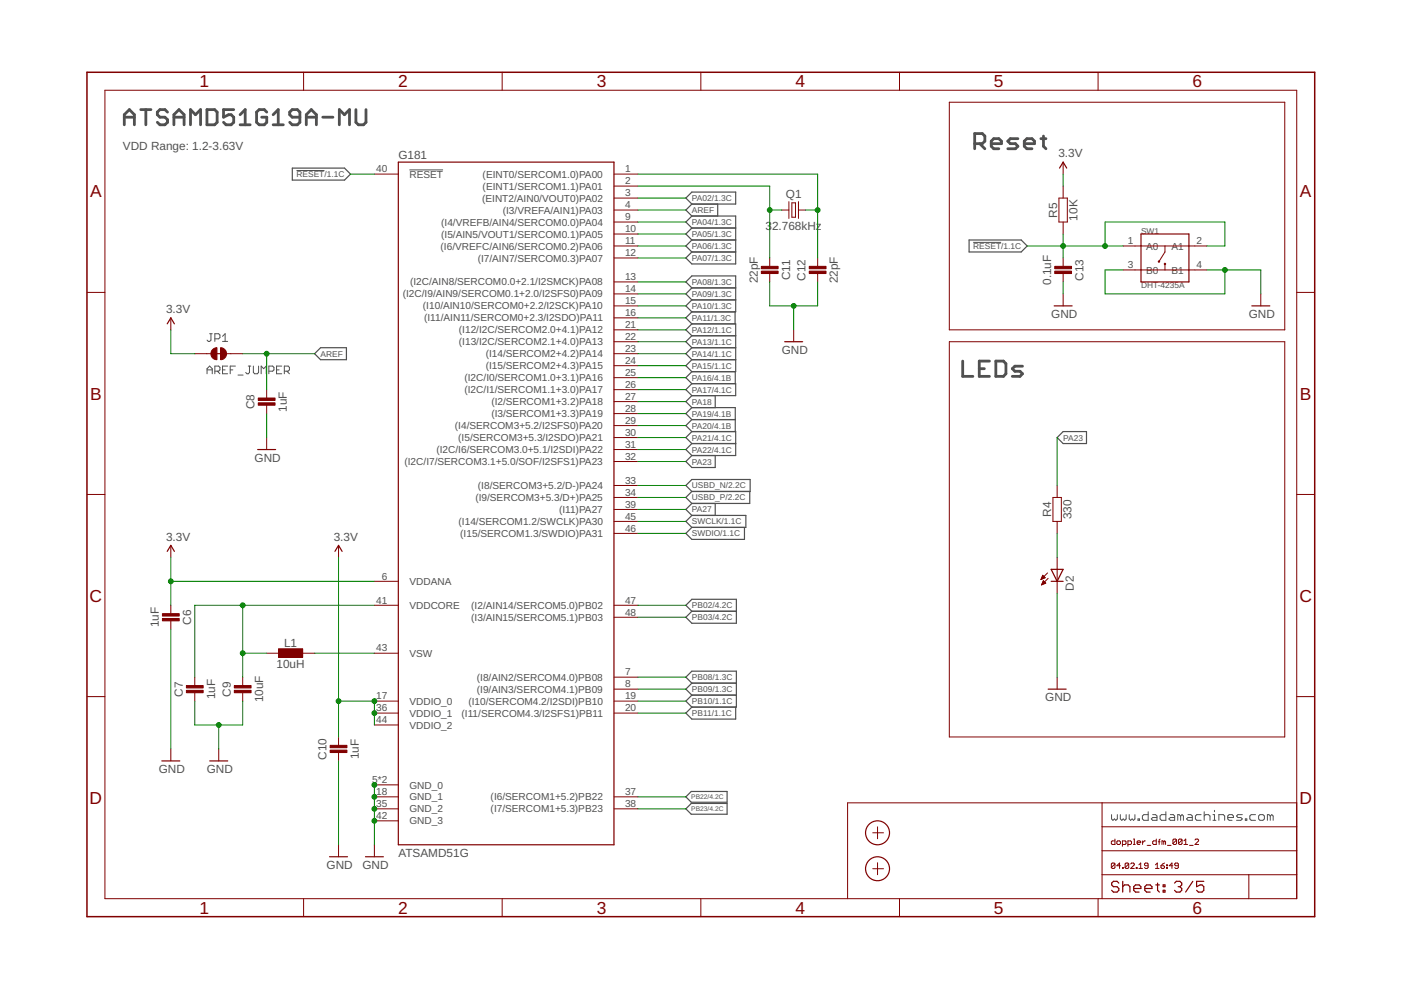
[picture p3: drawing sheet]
<svg xmlns="http://www.w3.org/2000/svg" width="297mm" height="210mm" viewBox="0 0 297 210" stroke-linecap="round" stroke-linejoin="round" font-family="sans-serif">
<g fill="none" stroke="#505050" stroke-width=".21">
<path d="M62.9 36.2h5.9M86.8 36h7.1M206.3 51.4h6M43.9 79.2v-1l.5-.6 .6 .6v1M43.9 78.4h1.1M44.4 70.8h.6M44.7 70.8v1.3l-.3 .3h-.2l-.3-.3M45.6 71.8h.8l.2-.2v-.6l-.2-.2h-.8v1.6M45.6 78.7h.8l.2-.3v-.5l-.2-.3h-.8v1.6M46.1 78.7l.5 .5M47.2 78.4h.5M47.2 72.4h1.1"/>
<path d="M47.2 71.3l.5-.5v1.6M48.3 77.6h-1.1v1.6h1.1M48.8 78.4h.6M49.9 77.6h-1.1v1.6M50.5 79.5h1M52.6 77.6h.6M52.9 77.6v1.4l-.3 .2h-.2l-.3-.2M53.7 77.6v1.4l.3 .2h.5l.3-.2v-1.4M55.4 79.2v-1.6l.5 .6 .6-.6v1.6M57 78.7h.8l.3-.3v-.5l-.3-.3h-.8v1.6M58.6 78.4h.6M59.7 77.6h-1.1v1.6h1.1"/>
<path d="M60.3 78.7h.8l.3-.3v-.5l-.3-.3h-.8v1.6M60.8 78.7l.6 .5M235.7 172.7v.9l.3 .3 .3-.3 .3 .3 .3-.3v-.9M237.5 172.7v.9l.3 .3 .3-.3 .4 .3 .3-.3v-.9M239.4 172.7v.9l.3 .3 .3-.3 .3 .3 .3-.3v-.9M241.3 173.6h.3v.3h-.3zM243.4 172.1v1.8h-.9l-.3-.3v-.6l.3-.3h.9M244.4 172.7h.6l.3 .3v.9h-.9l-.3-.3 .3-.3h.9M247.2 172.1v1.8h-.9l-.3-.3v-.6l.3-.3h.9M248.1 172.7h.7l.2 .3v.9h-.9l-.3-.3 .3-.3h.9M250.3 173l-.3-.3h-.3v1.2M250.3 173v.9"/>
<path d="M250.3 173l.3-.3 .3 .3v.9M251.9 172.7h.6l.3 .3v.9h-.9l-.3-.3 .3-.3h.9M254.7 172.7h-1l-.3 .3v.6l.3 .3h1M255.3 173l.3-.3h.6l.3 .3v.9M255.3 172.1v1.8M257.2 173.9h.6M257.2 172.7h.3v1.2M257.5 171.8v.3M258.4 173.9v-1.2h1l.3 .3v.9M260.3 173.3h1.2v-.3l-.3-.3h-.6l-.3 .3v.6l.3 .3h.6M263.4 172.7h-.9l-.3 .3 .3 .3h.6l.3 .3-.3 .3h-.9M264 173.6h.4v.3h-.4z"/>
<path d="M266.2 172.7h-.9l-.3 .3v.6l.3 .3h.9M266.8 173l.3-.3h.7l.3 .3v.6l-.3 .3h-.7l-.3-.3zM269.3 173l-.3-.3h-.3v1.2M269.3 173v.9M269.3 173l.3-.3 .3 .3v.9"/>
</g>
<g fill="none" stroke="#505050" stroke-width=".59">
<path d="M26.4 26.5v-2.2l1-1.1 1.1 1.1v2.2M26.4 24.8h2.1M29.8 23.2h2.2M30.9 23.2v3.3M35.5 23.8l-.5-.6h-1.1l-.5 .6v.5l.5 .5h1.1l.5 .6v.5l-.5 .6h-1.1l-.5-.6M36.9 24.8h2.1M36.9 26.5v-2.2l1.1-1.1 1 1.1v2.2M40.4 26.5v-3.3l1 1.1 1.1-1.1v3.3M43.9 23.2h1.6l.5 .6v2.1l-.5 .6h-1.6zM49.6 23.2h-2.2v1.6l1.1-.5h.5l.6 .5v1.1l-.6 .6h-1.1l-.5-.6M50.9 26.5h2.1M50.9 24.3l1.1-1.1v3.3"/>
<path d="M56.6 23.8l-.6-.6h-1.1l-.5 .6v2.1l.5 .6h1.1l.6-.6v-1.1h-1.1M57.9 26.5h2.2M57.9 24.3l1.1-1.1v3.3M63.6 24.8h-1.6l-.6-.5v-.5l.6-.6h1l.6 .6v2.1l-.6 .6h-1l-.6-.6M64.9 24.8h2.2M64.9 26.5v-2.2l1.1-1.1 1.1 1.1v2.2M68.4 24.8h2.2M71.9 26.5v-3.3l1.1 1.1 1.1-1.1v3.3M75.5 23.2v2.7l.5 .6h1.1l.5-.6v-2.7M206.7 30.5h1.6l.5-.6v-1l-.5-.6h-1.6v3.2M207.7 30.5l1.1 1M210.2 30.5h2.1v-.6l-.5-.5h-1.1l-.5 .5v1.1l.5 .5h1.1"/>
<path d="M215.8 29.4h-1.6l-.5 .5 .5 .6h1.1l.5 .5-.5 .5h-1.6M217.2 30.5h2.1v-.6l-.5-.5h-1.1l-.5 .5v1.1l.5 .5h1.1M220.7 29.4h1.1M221.2 28.9v2.1l.6 .5M204.1 76.6v3.2h2.2M207.6 78.2h1.1M209.8 76.6h-2.2v3.2h2.2M211.1 76.6h1.6l.6 .5v2.1l-.6 .6h-1.6zM216.8 77.6h-1.6l-.6 .6 .6 .5h1.1l.5 .5-.5 .6h-1.7"/>
</g>
<g fill="none" stroke="#505050" stroke-width=".25">
<path d="M62 35.6h11l1.3 1.3-1.3 1.3h-11zM145.4 42l1.3-1.3h9.3v2.6h-9.3zM146.7 53.4h9.3M146.7 50.9h9.3M146.7 43.3l-1.3 1.2 1.3 1.3M146.7 45.8h9.3v10.2h-9.3l-1.3-1.3 1.3-1.3M146.7 45.8l-1.3 1.3 1.3 1.2M146.7 48.3h9.3M146.7 48.3l-1.3 1.3 1.3 1.3M146.7 50.9l-1.3 1.3 1.3 1.2M152.2 43.3v2.5M205.5 50.9h11l1.3 1.3-1.3 1.2h-11z"/>
<path d="M66.7 75l1.3-1.3h5.4v2.6h-5.4zM146.7 73.7h9.3M146.7 76.3h9.3M146.7 61l-1.3-1.2 1.3-1.3h9.3v7.6h-9.3M146.7 68.7h9.3v10.1h-9.3M146.7 61h9.3M146.7 61l-1.3 1.3 1.3 1.3M146.7 63.6h9.3M146.7 63.6l-1.3 1.3 1.3 1.2M146.7 66.1l-1.3 1.3 1.3 1.3M146.7 68.7l-1.3 1.2 1.3 1.3M146.7 71.2h9.3"/>
<path d="M146.7 71.2l-1.3 1.3 1.3 1.2M146.7 73.7l-1.3 1.3 1.3 1.3M146.7 76.3l-1.3 1.2 1.3 1.3M146.7 78.8l-1.3 1.3 1.3 1.2M155.9 66.1v2.6M155.9 78.8v2.5M146.7 81.3h9.3v2.6h-9.3M146.7 91.5h9.3v5.1h-9.3M146.7 86.4h9.2v5.1M146.7 81.3l-1.3 1.3 1.3 1.3M146.7 83.9l-1.3 1.3 1.3 1.2M146.7 96.6l-1.3 1.3 1.3 1.2h4.9v-2.5"/>
<path d="M146.7 86.4l-1.3 1.3 1.3 1.3M146.7 89h9.2M146.7 89l-1.3 1.2 1.3 1.3M146.7 91.5l-1.3 1.3 1.3 1.2M146.7 94h9.3M146.7 94l-1.3 1.3 1.3 1.3M151.6 83.9v2.5M225.4 91.5h5v2.5h-5l-1.3-1.2zM145.4 102.9l1.3-1.2h12.3v2.5h-12.3zM146.7 109.3l-1.3 1.3 1.3 1.2M146.7 109.3h11.4v2.5h-11.4M146.7 111.8l-1.3 1.3 1.3 1.3h11.1v-2.6"/>
<path d="M146.7 104.2l-1.3 1.3 1.3 1.2M146.7 106.7l-1.3 1.3 1.3 1.3M151.6 106.7v2.6M159 104.2v2.5h-12.3M145.4 128.3l1.3-1.2h9.4v5h-9.4l-1.3-1.2 1.3-1.3zM146.7 129.6h9.4M146.7 149.9l-1.3 1.3 1.3 1.3h9.3v-2.6M146.7 144.8l-1.3-1.2 1.3-1.3h9.4v7.6h-9.4M146.7 144.8h9.4M146.7 144.8l-1.3 1.3 1.3 1.3M146.7 147.4h9.4M146.7 147.4l-1.3 1.3 1.3 1.2"/>
<path d="M145.4 169l1.2-1.2h7.6v2.3h-7.6zM145.4 171.5l1.2-1.2h7.6v2.3h-7.6z"/>
</g>
<g fill="none" stroke="#800000" stroke-width=".21">
<path d="M22.2 19.1h252.7v171.4h-252.7zM64.4 15.3v3.8M106.5 15.3v3.8M148.6 15.3v3.8M190.7 15.3v3.8M232.8 15.3v3.8M79.4 36.9h5.1M130.2 36.9h5.1M130.2 39.5h5.1M201.3 21.7h71.1v48.2h-71.1zM225.4 34.4v2.5M225.4 39.5v2.5"/>
<path d="M130.2 42h5.1M130.2 47.1h5.1M130.2 44.5h5.1M130.2 49.6h5.1M130.2 52.2h5.1M130.2 54.7h5.1M130.2 59.8h5.1M163.2 54.7v1.8M163.2 58v1.8M165.7 44.5h1.6M167.3 42.8v3.5M167.9 43h.8v3.1h-.8z"/>
<path d="M169.3 44.5h1.5M169.3 42.8v3.5M173.4 54.7v1.8M173.4 58v1.8M224.5 42h1.8v5.1h-1.8zM225.4 47.1v2.5M225.4 54.7v1.8M225.4 58v1.8M238.1 52.2h17.8M238.1 57.2h17.8M247 52.2v1.2l-1.3 2.1M247 56v1.2"/>
<path d="M18.4 62h3.8M36.2 67.4v2.5M41.3 75h3.4M48 75h3.5M130.2 69.9h5.1M130.2 72.5h5.1M130.2 62.3h5.1M130.2 64.9h5.1M130.2 67.4h5.1M130.2 75h5.1M130.2 77.5h5.1M168.3 69.9v2.6"/>
<path d="M201.3 72.5h71.1v83.8h-71.1zM225.4 62.3v2.6M267.3 62.3v2.6M274.9 62h3.8M56.5 82.6v1.8M56.5 85.9v1.8M56.5 92.8v2.5M130.2 80.1h5.1M130.2 82.6h5.1M130.2 85.2h5.1M130.2 87.7h5.1M130.2 90.2h5.1"/>
<path d="M130.2 92.8h5.1M130.2 95.3h5.1M130.2 97.9h5.1M18.4 104.8h3.8M36.2 115.6v2.6M71.8 115.6v2.6M130.2 105.5h5.1M130.2 110.6h5.1M130.2 102.9h5.1M130.2 108h5.1M130.2 113.1h5.1M223.2 105.5h1.8v5.1h-1.8z"/>
<path d="M224.1 102.9v2.6M224.1 110.6v2.5M224.1 118.2v7.6M274.9 104.8h3.8M36.2 128.3v1.8M36.2 131.6v1.8M56.5 138.5h2.6M59.1 137.6h5.1v1.8h-5.1zM64.2 138.5h2.5M79.4 138.5h5.1M79.4 128.3h5.1M79.4 123.3h5.1"/>
<path d="M130.2 128.3h5.1M130.2 130.9h5.1M220.7 122.8h.1M220.8 122.7h.3M220.8 122.6h.6M220.9 122.5h.7M220.9 123.9h.2M220.9 122.3h.6M220.9 123.8h.4M221 122.2h.3M221 123.7h.6M221 122.1h.2"/>
<path d="M221 123.5h.7M221.1 122l-.4 .9M221.1 122l.5 .5-.9 .4M221.1 122h.1M221.1 123.4h.4M221.1 123.3h.3M221.2 123.2h.1M221.2 123.1l.5 .5-.9 .4zM222.1 121.5l-1.4 1.4M222.2 122.6l-1.4 1.4M18.4 147.7h3.8M36.2 158.8v2.5"/>
<path d="M41.3 143.6v1.8M41.3 146.9v1.8M46.4 158.8v2.5M51.5 143.6v1.8M51.5 146.9v1.8M71.8 156.3v1.7M71.8 159.6v1.7M79.4 148.7h5.1M79.4 151.2h5.1M79.4 153.7h5.1M130.2 148.7h5.1M130.2 151.2h5.1"/>
<path d="M130.2 143.6h5.1M130.2 146.1h5.1M224.1 143.6v2.5M274.9 147.7h3.8M71.8 179.1v2.6M79.4 179.1v2.6M79.4 166.4h5.1M79.4 169h5.1M79.4 171.5h5.1M79.4 174h5.1M130.2 169h5.1M130.2 171.5h5.1"/>
<path d="M185 176.6h2.3M186.1 175.3v2.5M233.7 170.2v20.3M233.7 175.3h41.2M236.4 177.9v1.1h-.6l-.2-.1v-.4l.2-.2h.6M236.8 178.5l.2-.2h.4l.2 .2v.4l-.2 .1h-.4l-.2-.1zM238 179h.5l.2-.1v-.4l-.2-.2h-.5v1.1M239.1 179h.6l.2-.1v-.4l-.2-.2h-.6v1.1M240.3 179h.4M240.3 177.9h.2v1.1M241.1 178.7h.8l-.2-.4h-.4l-.2 .2v.4l.2 .1h.4M242.3 178.3v.7"/>
<path d="M242.8 178.3l-.5 .4M243.2 179.2h.8M245.2 177.9v1.1h-.6l-.2-.1v-.4l.2-.2h.6M245.6 178.5h.4M246 177.9l-.2 .2v.9M246.7 178.5l-.3-.2v.7M246.7 178.5v.5M246.7 178.5l.2-.2 .2 .2v.5M247.5 179.2h.8M249.4 178.1v.8l-.1 .1h-.4l-.2-.1M249.4 178.1l-.1-.2h-.4l-.2 .2v.8M249.4 178.1l-.7 .8"/>
<path d="M250.6 178.1v.8l-.2 .1h-.4l-.1-.1M250.6 178.1l-.2-.2h-.4l-.1 .2v.8M250.6 178.1l-.7 .8M251 179h.8M251 178.3l.4-.4v1.1M252.2 179.2h.8M253.4 178.1l.2-.2h.3l.2 .2v.2l-.7 .7h.7M274.9 170.2h-95.2v20.3M64.4 190.5v3.9M106.5 190.5v3.9M148.6 190.5v3.9M185 184.2h2.3"/>
<path d="M186.1 182.9v2.6M190.7 190.5v3.9M232.8 190.5v3.9M233.7 185.5h41.2M233.7 180.4h41.2M236.4 183.2v.7l-.2 .2h-.4l-.2-.2M236.4 183.2l-.2-.2h-.4l-.2 .2v.7M236.4 183.2l-.8 .7M237.6 183.6h-.8l.6-.6v1.1M238 183.9h.2v.2h-.2zM239.3 183.2l-.2-.2h-.4l-.2 .2v.7M239.3 183.2v.7l-.2 .2h-.4l-.2-.2"/>
<path d="M239.3 183.2l-.8 .7M239.7 183.2l.2-.2h.4l.2 .2v.2l-.8 .7h.8M240.9 183.9h.2v.2h-.2zM241.5 183.4l.4-.4v1.1M241.5 184.1h.7M243.4 183.6h-.6l-.1-.2 .1-.4h.4l.2 .2v.7l-.2 .2h-.4l-.1-.2M245 184.1h.7M245 183.4l.4-.4v1.1M246.1 183.6h.6l.2 .3-.2 .2h-.4l-.2-.2zM246.9 183l-.8 .6M247.3 183.9h.2v.2h-.2zM247.3 183.4h.2v.2h-.2z"/>
<path d="M248.7 183.6h-.8l.6-.6v1.1M249.8 183.6h-.5l-.2-.2 .2-.4h.3l.2 .2v.7l-.2 .2h-.3l-.2-.2M264.8 185.5v5"/>
</g>
<g fill="none" stroke="#800000" stroke-width=".25">
<path d="M84.5 34.4h45.7v144.7h-45.7zM224.6 35.6l.8-1.2 .8 1.2M241.9 49.6h10.2v10.2h-10.2zM35.5 68.7l.7-1.3 .8 1.3M45.6 75h1.8M166.4 72.5h3.8M223.5 64.9h3.8M265.4 64.9h3.8M54.6 95.3h3.8M35.5 116.9l.7-1.3 .8 1.3M71 116.9l.8-1.3 .7 1.3M222.9 120.7h2.5l-1.3 2.6z"/>
<path d="M222.9 123.3h2.5M222.2 146.1h3.8M34.3 161.3h3.8M44.5 161.3h3.8M69.9 181.7h3.8M77.5 181.7h3.8M237.2 187.2l-.4-.3h-.7l-.4 .3v.4l.4 .4h.7l.4 .4v.4l-.4 .3h-.7l-.4-.3M238 186.9v2.2M238 188l.4-.4h.8l.4 .4v1.1M240.4 188.4h1.5v-.4l-.4-.4h-.8l-.3 .4v.8l.3 .3h.8M242.7 188.4h1.5v-.4l-.3-.4h-.8l-.4 .4v.8l.4 .3h.8M245 187.6h.8"/>
<path d="M245.4 187.2v1.6l.4 .3M246.6 187.6h.4v.4h-.4zM246.6 188.8h.4v.3h-.4zM249 187.2l.4-.3h.8l.3 .3v.4l-.3 .4M249.8 188h.4M250.2 188l.3 .4v.4l-.3 .3h-.8l-.4-.3M252.9 186.9l-1.5 2.2M255.2 186.9h-1.5v1.1l.8-.4h.3l.4 .4v.8l-.4 .3h-.7l-.4-.3"/>
<circle cx="186.1" cy="176.6" r="2.54"/>
<circle cx="186.1" cy="184.2" r="2.54"/>
</g>
<g fill="#800000" stroke="#800000" stroke-width=".21">
<path d="M171.6 56.5h3.5v.5h-3.5z"/>
<path d="M171.6 57.5h3.5v.5h-3.5z"/>
<path d="M161.4 57.5h3.6v.5h-3.6z"/>
<path d="M161.4 56.5h3.6v.5h-3.6z"/>
<path d="M223.6 57.5h3.6v.5h-3.6z"/>
<path d="M223.6 56.5h3.6v.5h-3.6z"/>
<path d="M59.1 137.6h5.1v1.8h-5.1z"/>
<path d="M34.4 131.1h3.6v.5h-3.6z"/>
<path d="M34.4 130.1h3.6v.5h-3.6z"/>
<path d="M49.7 145.4h3.5v.5h-3.5z"/>
<path d="M49.7 146.4h3.5v.5h-3.5z"/>
<path d="M39.5 145.4h3.6v.5h-3.6z"/>
<path d="M39.5 146.4h3.6v.5h-3.6z"/>
<path d="M70 158h3.6v.5h-3.6z"/>
<path d="M70 159h3.6v.6h-3.6z"/>
<path d="M54.8 84.4h3.5v.5h-3.5z"/>
<path d="M54.8 85.4h3.5v.5h-3.5z"/>
</g>
<g fill="#800000" stroke="#800000" stroke-width=".21">
<path d="M46.8 73.7a1.3 1.3 0 0 1 1.2 1.3h-1.2z" fill-rule="evenodd"/>
<path d="M46.8 75h1.2a1.26 1.26 0 0 1-1.2 1.3z" fill-rule="evenodd"/>
<path d="M45 74.1l.5-.3 .5-.1v2.6a1.26 1.26 0 0 1-1.2-.8 1.26 1.26 0 0 1 .2-1.4z" fill-rule="evenodd"/>
<circle cx="245.7" cy="55.5" r=".15"/>
<circle cx="247" cy="56" r=".15"/>
</g>
<path d="M18.4 15.3h260.3v179.1h-260.3z" fill="none" stroke="#800000" stroke-width=".32"/>
<g fill="none" stroke="#008000" stroke-width=".21">
<path d="M74.3 36.9h5.1M135.3 39.5h27.9v15.2M135.3 36.9h38.1v17.8M225.4 36.9v2.6M135.3 52.2h10.1M135.3 47.1h10.1M135.3 44.5h10.1M135.3 42h10.1M135.3 49.6h10.1M135.3 59.8h10.1M135.3 54.7h10.1M163.2 59.8v5.1h10.2v-5.1"/>
<path d="M163.2 44.5h2.5M170.8 44.5h2.6M217.8 52.2h20.3M225.4 49.6v5.1M225.4 59.8v2.5M234.3 52.2v-5.1h25.4v5.1h-3.8M238.1 57.2h-3.8v5.1h25.4v-5.1M255.9 57.2h11.4v5.1M36.2 69.9v5.1h5.1M51.5 75h15.2M56.5 75v7.6M135.3 64.9h10.1"/>
<path d="M135.3 62.3h10.1M135.3 75h10.1M135.3 67.4h10.1M135.3 69.9h10.1M135.3 72.5h10.1M135.3 77.5h10.1M168.3 64.9v5M56.5 87.7v5.1M135.3 80.1h10.1M135.3 82.6h10.1M135.3 85.2h10.1M135.3 87.7h10.1"/>
<path d="M135.3 90.2h10.1M135.3 92.8h10.1M135.3 95.3h10.1M135.3 97.9h10.1M224.1 92.8v10.1M36.2 118.2v10.1M71.8 118.2v38.1M135.3 110.6h10.1M135.3 113.1h10.1M135.3 102.9h10.1M135.3 105.5h10.1M135.3 108h10.1"/>
<path d="M224.1 113.1v5.1M36.2 133.4v25.4M36.2 123.3h43.2M51.5 128.3v15.3M51.5 138.5h5M66.7 138.5h12.7M79.4 128.3h-38.1v15.3M135.3 128.3h10.1M135.3 130.9h10.1M224.1 125.8v17.8M41.3 148.7v5h10.2v-5M46.4 153.7v5.1"/>
<path d="M71.8 148.7h7.6v5M135.3 148.7h10.1M135.3 143.6h10.1M135.3 146.1h10.1M135.3 151.2h10.1M71.8 161.3v17.8M79.4 166.4v12.7M135.3 169h10.1M135.3 171.5h10.1"/>
</g>
<g fill="#008000" stroke="#008000" stroke-width=".21">
<circle cx="168.3" cy="64.9" r=".51"/>
<circle cx="46.4" cy="153.7" r=".51"/>
<circle cx="259.7" cy="57.2" r=".51"/>
<circle cx="79.4" cy="171.5" r=".51"/>
<circle cx="79.4" cy="169" r=".51"/>
<circle cx="79.4" cy="166.4" r=".51"/>
<circle cx="79.4" cy="174" r=".51"/>
<circle cx="36.2" cy="123.3" r=".51"/>
<circle cx="79.4" cy="148.7" r=".51"/>
<circle cx="79.4" cy="151.2" r=".51"/>
<circle cx="71.8" cy="148.7" r=".51"/>
<circle cx="225.4" cy="52.2" r=".51"/>
<circle cx="234.3" cy="52.2" r=".51"/>
<circle cx="51.5" cy="128.3" r=".51"/>
<circle cx="51.5" cy="138.5" r=".51"/>
<circle cx="173.4" cy="44.5" r=".51"/>
<circle cx="163.2" cy="44.5" r=".51"/>
<circle cx="56.5" cy="75" r=".51"/>
</g>
<g font-size="3.7" fill="#800000">
<text x="42.3" y="18.5">1</text>
<text x="84.4" y="18.5">2</text>
<text x="126.5" y="18.5">3</text>
<text x="168.6" y="18.5">4</text>
<text x="210.7" y="18.5">5</text>
<text x="252.9" y="18.5">6</text>
<text x="19.1" y="41.9">A</text>
<text x="275.6" y="41.9">A</text>
<text x="19.1" y="84.7">B</text>
<text x="275.6" y="84.7">B</text>
<text x="19" y="127.6">C</text>
<text x="275.5" y="127.6">C</text>
<text x="19" y="170.4">D</text>
<text x="275.5" y="170.4">D</text>
<text x="42.3" y="193.7">1</text>
<text x="84.4" y="193.7">2</text>
<text x="126.5" y="193.7">3</text>
<text x="168.6" y="193.7">4</text>
<text x="210.7" y="193.7">5</text>
<text x="252.9" y="193.7">6</text>
</g>
<g font-size="2.5" fill="#505050">
<text x="26.1" y="31.8">VDD Range: 1.2-3.63V</text>
<text x="84.5" y="33.6">G181</text>
<text x="224.4" y="33.4">3.3V</text>
<text x="166.6" y="42">Q1</text>
<text x="224.1" y="46.1" transform="rotate(-90 224.1 46.1)">R5</text>
<text x="228.5" y="46.8" transform="rotate(-90 228.5 46.8)">10K</text>
<text x="162.3" y="48.8">3</text>
<text x="163.7" y="48.8">2.768kHz</text>
<text x="167.5" y="59.4" transform="rotate(-90 167.5 59.4)">C11</text>
<text x="170.8" y="59.5" transform="rotate(-90 170.8 59.5)">C12</text>
<text x="229.7" y="59.5" transform="rotate(-90 229.7 59.5)">C13</text>
<text x="160.7" y="60.1" transform="rotate(-90 160.7 60.1)">22pF</text>
<text x="177.7" y="60.1" transform="rotate(-90 177.7 60.1)">22pF</text>
<text x="222.9" y="60.4" transform="rotate(-90 222.9 60.4)">0.1uF</text>
<text x="35.2" y="66.4">3.3V</text>
<text x="222.9" y="67.4">GND</text>
<text x="264.8" y="67.4">GND</text>
<text x="165.7" y="75">GND</text>
<text x="54" y="86.7" transform="rotate(-90 54 86.7)">C8</text>
<text x="60.8" y="87.3" transform="rotate(-90 60.8 87.3)">1uF</text>
<text x="54" y="97.9">GND</text>
<text x="222.9" y="109.6" transform="rotate(-90 222.9 109.6)">R4</text>
<text x="227.2" y="110.1" transform="rotate(-90 227.2 110.1)">330</text>
<text x="35.2" y="114.6">3.3V</text>
<text x="70.8" y="114.6">3.3V</text>
<text x="227.7" y="125.3" transform="rotate(-90 227.7 125.3)">D2</text>
<text x="33.7" y="133" transform="rotate(-90 33.7 133)">1uF</text>
<text x="40.5" y="132.5" transform="rotate(-90 40.5 132.5)">C6</text>
<text x="60.2" y="137.2">L1</text>
<text x="58.6" y="141.5">10uH</text>
<text x="38.8" y="147.7" transform="rotate(-90 38.8 147.7)">C7</text>
<text x="45.6" y="148.2" transform="rotate(-90 45.6 148.2)">1uF</text>
<text x="48.9" y="147.7" transform="rotate(-90 48.9 147.7)">C9</text>
<text x="55.8" y="148.9" transform="rotate(-90 55.8 148.9)">10uF</text>
<text x="221.6" y="148.6">GND</text>
<text x="69.2" y="161.1" transform="rotate(-90 69.2 161.1)">C10</text>
<text x="76.1" y="160.9" transform="rotate(-90 76.1 160.9)">1uF</text>
<text x="33.7" y="163.9">GND</text>
<text x="43.8" y="163.9">GND</text>
<text x="69.2" y="184.2">GND</text>
<text x="76.8" y="184.2">GND</text>
<text x="84.5" y="181.7">ATSAMD51G</text>
</g>
<g font-size="2.1" fill="#505050">
<text x="79.8" y="36.6">40</text>
<text x="86.8" y="37.7">RESET</text>
<text x="102.3" y="37.7">(EINT0/SERCOM1.0)PA00</text>
<text x="102.3" y="40.2">(EINT1/SERCOM1.1)PA01</text>
<text x="132.5" y="36.6">1</text>
<text x="132.5" y="39.1">2</text>
<text x="132.5" y="41.6">3</text>
<text x="93.6" y="47.8">(I4/VREFB/AIN4/SERCOM0.0)PA04</text>
<text x="102.2" y="42.8">(EINT2/AIN0/VOUT0)PA02</text>
<text x="106.6" y="45.3">(I3/VREFA/AIN1)PA03</text>
<text x="132.5" y="44.2">4</text>
<text x="132.5" y="46.7">9</text>
<text x="93.4" y="52.9">(I6/VREFC/AIN6/SERCOM0.2)PA06</text>
<text x="93.6" y="50.4">(I5/AIN5/VOUT1/SERCOM0.1)PA05</text>
<text x="132.5" y="49.3">10</text>
<text x="132.5" y="51.8">11</text>
<text x="239.1" y="51.8">1</text>
<text x="243" y="52.9">A0</text>
<text x="248.4" y="52.9">A1</text>
<text x="253.7" y="51.8">2</text>
<text x="101.3" y="55.5">(I7/AIN7/SERCOM0.3)PA07</text>
<text x="132.5" y="54.3">12</text>
<text x="132.5" y="59.4">13</text>
<text x="239.1" y="56.9">3</text>
<text x="243" y="58">B0</text>
<text x="248.4" y="58">B1</text>
<text x="253.7" y="56.9">4</text>
<text x="85.4" y="63.1">(I2C/I9/AIN9/SERCOM0.1+2.0/I2SFS0)PA09</text>
<text x="86.9" y="60.5">(I2C/AIN8/SERCOM0.0+2.1/I2SMCK)PA08</text>
<text x="89.7" y="65.6">(I10/AIN10/SERCOM0+2.2/I2SCK)PA10</text>
<text x="132.5" y="62">14</text>
<text x="132.5" y="64.5">15</text>
<text x="89.9" y="68.1">(I11/AIN11/SERCOM0+2.3/I2SDO)PA11</text>
<text x="97.3" y="70.7">(I12/I2C/SERCOM2.0+4.1)PA12</text>
<text x="132.5" y="67">16</text>
<text x="132.5" y="69.6">21</text>
<text x="97.3" y="73.2">(I13/I2C/SERCOM2.1+4.0)PA13</text>
<text x="103" y="75.8">(I14/SERCOM2+4.2)PA14</text>
<text x="132.5" y="72.1">22</text>
<text x="132.5" y="74.6">23</text>
<text x="132.5" y="77.2">24</text>
<text x="98.5" y="80.8">(I2C/I0/SERCOM1.0+3.1)PA16</text>
<text x="98.5" y="83.4">(I2C/I1/SERCOM1.1+3.0)PA17</text>
<text x="103" y="78.3">(I15/SERCOM2+4.3)PA15</text>
<text x="132.5" y="79.7">25</text>
<text x="132.5" y="82.3">26</text>
<text x="104.2" y="85.9">(I2/SERCOM1+3.2)PA18</text>
<text x="104.2" y="88.5">(I3/SERCOM1+3.3)PA19</text>
<text x="132.5" y="84.8">27</text>
<text x="132.5" y="87.3">28</text>
<text x="132.5" y="89.9">29</text>
<text x="96.4" y="91">(I4/SERCOM3+5.2/I2SFS0)PA20</text>
<text x="97.2" y="93.5">(I5/SERCOM3+5.3/I2SDO)PA21</text>
<text x="132.5" y="92.4">30</text>
<text x="132.5" y="95">31</text>
<text x="85.8" y="98.6">(I2C/I7/SERCOM3.1+5.0/SOF/I2SFS1)PA23</text>
<text x="92.5" y="96.1">(I2C/I6/SERCOM3.0+5.1/I2SDI)PA22</text>
<text x="132.5" y="97.5">32</text>
<text x="100.8" y="106.2">(I9/SERCOM3+5.3/D+)PA25</text>
<text x="101.3" y="103.7">(I8/SERCOM3+5.2/D-)PA24</text>
<text x="132.5" y="102.6">33</text>
<text x="132.5" y="105.1">34</text>
<text x="132.5" y="107.7">39</text>
<text x="97.2" y="111.3">(I14/SERCOM1.2/SWCLK)PA30</text>
<text x="97.6" y="113.9">(I15/SERCOM1.3/SWDIO)PA31</text>
<text x="118.5" y="108.8">(I11)PA27</text>
<text x="132.5" y="110.2">45</text>
<text x="132.5" y="112.7">46</text>
<text x="80.9" y="122.9">6</text>
<text x="86.8" y="124">VDDANA</text>
<text x="79.8" y="128">41</text>
<text x="86.8" y="129.1">VDDCORE</text>
<text x="99.9" y="129.1">(I2/AIN14/SERCOM5.0)PB02</text>
<text x="99.9" y="131.6">(I3/AIN15/SERCOM5.1)PB03</text>
<text x="132.5" y="128">47</text>
<text x="132.5" y="130.5">48</text>
<text x="79.8" y="138.1">43</text>
<text x="86.8" y="139.2">VSW</text>
<text x="132.5" y="143.2">7</text>
<text x="79.8" y="148.3">17</text>
<text x="86.8" y="149.4">VDDIO_0</text>
<text x="99.3" y="149.4">(I10/SERCOM4.2/I2SDI)PB10</text>
<text x="101.1" y="144.3">(I8/AIN2/SERCOM4.0)PB08</text>
<text x="101.1" y="146.9">(I9/AIN3/SERCOM4.1)PB09</text>
<text x="132.5" y="145.7">8</text>
<text x="132.5" y="148.3">19</text>
<text x="79.8" y="150.8">36</text>
<text x="79.8" y="153.4">44</text>
<text x="86.8" y="151.9">VDDIO_1</text>
<text x="86.8" y="154.5">VDDIO_2</text>
<text x="97.9" y="151.9">(I11/SERCOM4.3/I2SFS1)PB11</text>
<text x="132.5" y="150.8">20</text>
<text x="78.9" y="166.1">5*2</text>
<text x="86.8" y="167.2">GND_0</text>
<text x="79.8" y="168.6">18</text>
<text x="79.8" y="171.1">35</text>
<text x="79.8" y="173.7">42</text>
<text x="86.8" y="169.7">GND_1</text>
<text x="86.8" y="172.3">GND_2</text>
<text x="104" y="169.7">(I6/SERCOM1+5.2)PB22</text>
<text x="104" y="172.3">(I7/SERCOM1+5.3)PB23</text>
<text x="132.5" y="168.6">37</text>
<text x="132.5" y="171.1">38</text>
<text x="86.8" y="174.8">GND_3</text>
</g>
<g font-size="1.8" fill="#505050">
<text x="62.9" y="37.5">RESET/1.1C</text>
<text x="146.7" y="45.2">AREF</text>
<text x="146.7" y="42.6">PA02/1.3C</text>
<text x="146.7" y="47.7">PA04/1.3C</text>
<text x="146.7" y="50.2">PA05/1.3C</text>
<text x="146.7" y="52.8">PA06/1.3C</text>
<text x="206.3" y="52.8">RESET/1.1C</text>
<text x="241.9" y="49.6">SW1</text>
<text x="146.7" y="55.3">PA07/1.3C</text>
<text x="146.7" y="60.4">PA08/1.3C</text>
<text x="146.7" y="62.9">PA09/1.3C</text>
<text x="146.7" y="65.5">PA10/1.3C</text>
<text x="241.9" y="61">DHT-4235A</text>
<text x="146.7" y="68">PA11/1.3C</text>
<text x="146.7" y="70.6">PA12/1.1C</text>
<text x="68" y="75.6">AREF</text>
<text x="146.7" y="73.1">PA13/1.1C</text>
<text x="146.7" y="75.6">PA14/1.1C</text>
<text x="146.7" y="78.2">PA15/1.1C</text>
<text x="146.7" y="80.7">PA16/4.1B</text>
<text x="146.7" y="83.3">PA17/4.1C</text>
<text x="146.7" y="85.8">PA18</text>
<text x="146.7" y="88.3">PA19/4.1B</text>
<text x="146.7" y="90.9">PA20/4.1B</text>
<text x="146.7" y="93.4">PA21/4.1C</text>
<text x="146.7" y="96">PA22/4.1C</text>
<text x="225.4" y="93.4">PA23</text>
<text x="146.7" y="98.5">PA23</text>
<text x="146.7" y="103.6">USBD_N/2.2C</text>
<text x="146.7" y="106.1">USBD_P/2.2C</text>
<text x="146.7" y="111.2">SWCLK/1.1C</text>
<text x="146.7" y="113.7">SWDIO/1.1C</text>
<text x="146.7" y="108.6">PA27</text>
<text x="146.7" y="129">PB02/4.2C</text>
<text x="146.7" y="131.5">PB03/4.2C</text>
<text x="146.7" y="144.2">PB08/1.3C</text>
<text x="146.7" y="146.7">PB09/1.3C</text>
<text x="146.7" y="149.3">PB10/1.1C</text>
<text x="146.7" y="151.8">PB11/1.1C</text>
</g>
<g font-size="1.4" fill="#505050">
<text x="146.6" y="169.5">PB22/4.2C</text>
<text x="146.6" y="172">PB23/4.2C</text>
</g>
</svg>
